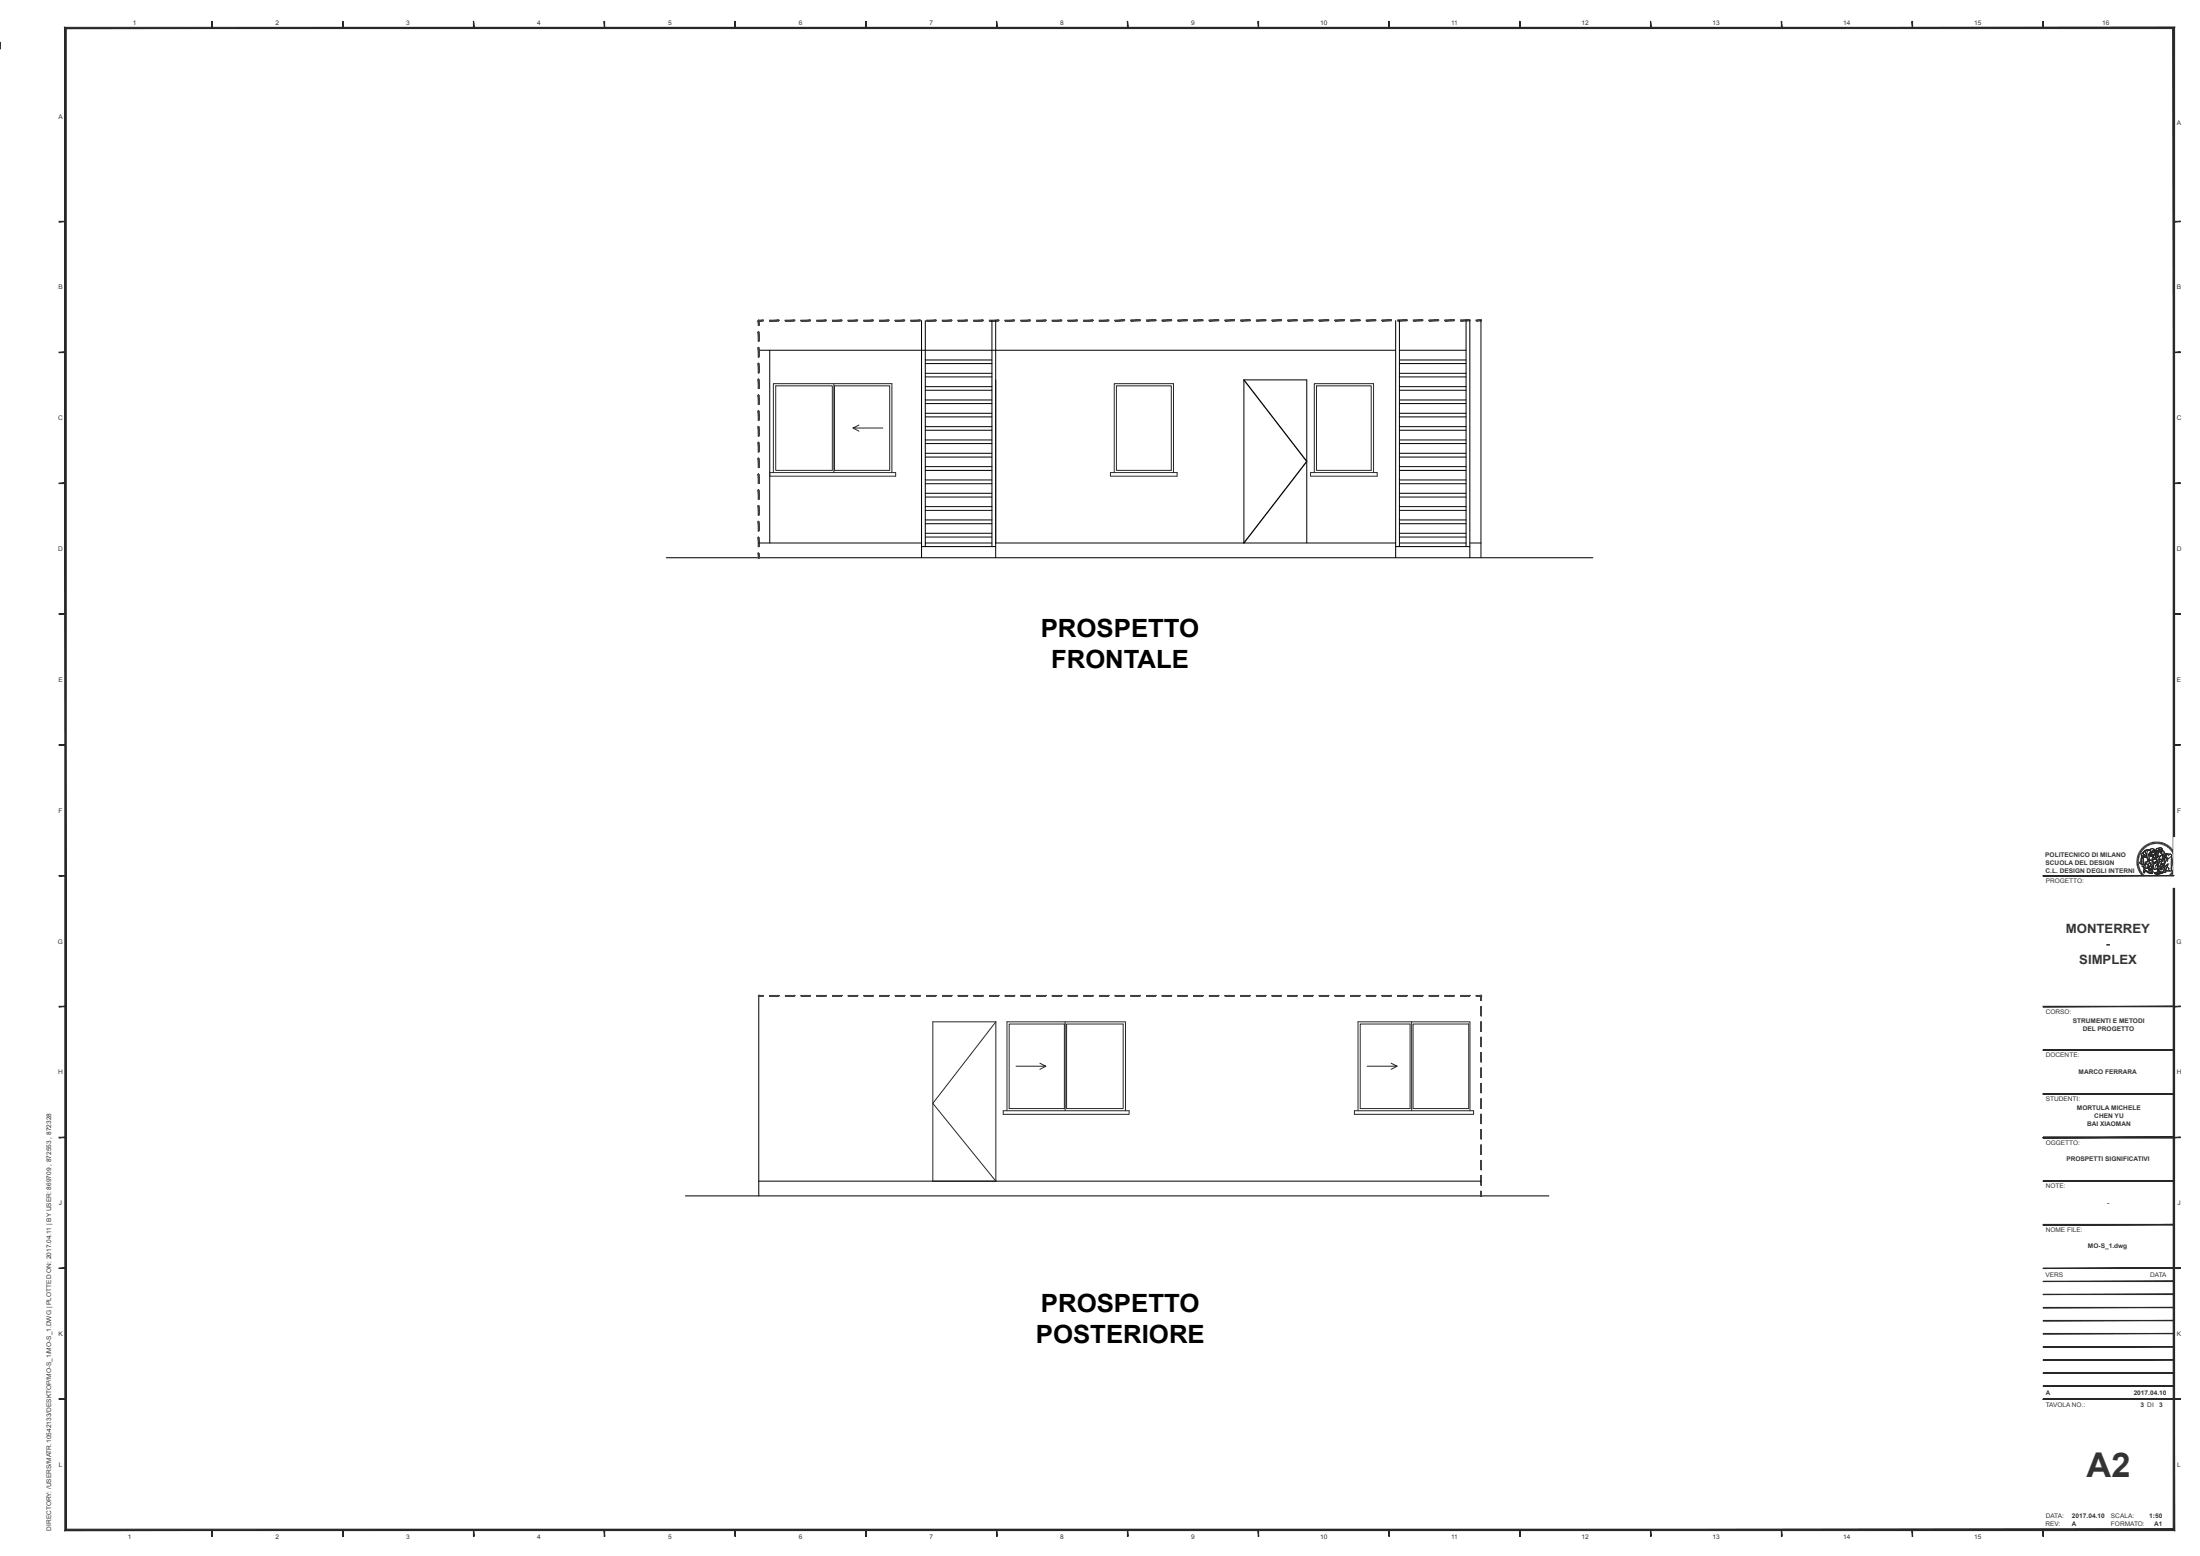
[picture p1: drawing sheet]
<svg xmlns="http://www.w3.org/2000/svg" width="594mm" height="420mm" viewBox="0 0 594 420" stroke-linecap="round" stroke-linejoin="round" font-family="sans-serif">
<g fill="none" stroke="#000" stroke-width=".27">
<path d="M204.8 94.5h172M207.8 94.5v52.1M248.8 86.5v64M249.8 97.2h18M249.8 98.1h18M249.8 86.5v61M267.8 86.5v61M268.8 86.5v64M376.8 86.5v64M377.8 94.5h18M377.8 97.2h18M377.8 98.1h18"/>
<path d="M377.8 86.5v61M395.8 86.5v61M396.9 86.5v64M399.9 86.5v64M249.8 118.8h18M249.8 115.2h18M249.8 111.6h18M249.8 108h18M249.8 104.4h18M249.8 100.8h18M249.8 101.7h18M249.8 105.3h18"/>
<path d="M249.8 108.9h18M249.8 112.5h18M249.8 116.1h18M249.8 119.7h18M377.8 118.8h18M377.8 115.2h18M377.8 111.6h18M377.8 108h18M377.8 104.4h18M377.8 100.8h18M377.8 101.7h18M377.8 105.3h18"/>
<path d="M377.8 108.9h18M377.8 112.5h18M377.8 116.1h18M377.8 119.7h18M249.8 136.7h18M249.8 133.1h18M249.8 129.6h18M249.8 126h18M249.8 122.4h18M249.8 123.4h18M249.8 127h18M249.8 130.6h18"/>
<path d="M249.8 134.2h18M249.8 137.8h18M377.8 136.7h18M377.8 133.1h18M377.8 129.6h18M377.8 126h18M377.8 122.4h18M377.8 123.4h18M377.8 127h18M377.8 130.6h18M377.8 134.2h18M377.8 137.8h18"/>
<path d="M179.9 150.5h250.2M204.8 146.6h44M248.8 147.5h20M249.8 146.6h18M249.8 140.3h18M249.8 141.4h18M249.8 143.9h18M249.8 145h18M268.8 146.6h108M335.9 146.6v-44.1h16.9v44.1M376.8 147.5h20.1M377.8 146.6h18"/>
<path d="M377.8 140.3h18M377.8 141.4h18M377.8 143.9h18M377.8 145h18M396.9 146.6h3M204.9 268.8v54M204.9 318.8h195M185.1 322.8h233.1"/>
</g>
<g fill="#404040" stroke="#404040" stroke-width=".27">
<path d="M399.9 86.4v.2zM399.9 86.4v.2zM399.9 86.5v.1z"/>
<path d="M398.6 86.6l1.3-.1zM398.6 86.6l1.3-.2zM398.6 86.5l1.3-.1zM398.6 86.4h1.3z"/>
<path d="M394.4 86.6l2.5-.1zM394.4 86.6l2.5-.2zM394.4 86.5l2.5-.1zM394.4 86.4h2.5z"/>
<path d="M390.1 86.6l2.6-.1zM390.1 86.6l2.6-.2zM390.1 86.5l2.6-.1zM390.1 86.4h2.6z"/>
<path d="M385.8 86.6l2.6-.1zM385.8 86.6l2.6-.2zM385.8 86.5l2.6-.1zM385.8 86.4h2.6z"/>
<path d="M381.6 86.6l2.6-.1zM381.6 86.6l2.6-.2zM381.6 86.5l2.6-.1zM381.6 86.4h2.6z"/>
<path d="M377.4 86.6l2.5-.1zM377.4 86.6l2.5-.2zM377.4 86.5l2.5-.1zM377.4 86.4h2.5z"/>
<path d="M373.1 86.6l2.6-.1zM373.1 86.6l2.6-.2zM373.1 86.5l2.6-.1zM373.1 86.4h2.6z"/>
<path d="M368.9 86.6l2.6-.1zM368.9 86.6l2.6-.2zM368.9 86.5l2.6-.1zM368.9 86.4h2.6z"/>
<path d="M364.7 86.6l2.5-.1zM364.7 86.6l2.5-.2zM364.7 86.5l2.5-.1zM364.7 86.4h2.5z"/>
<path d="M360.4 86.6l2.6-.1zM360.4 86.6l2.6-.2zM360.4 86.5l2.6-.1zM360.4 86.4h2.6z"/>
<path d="M356.2 86.6l2.6-.1zM356.2 86.6l2.6-.2zM356.2 86.5l2.6-.1zM356.2 86.4h2.6z"/>
<path d="M351.9 86.6l2.6-.1zM351.9 86.6l2.6-.2zM351.9 86.5l2.6-.1zM351.9 86.4h2.6z"/>
<path d="M347.7 86.6l2.5-.1zM347.7 86.6l2.5-.2zM347.7 86.5l2.5-.1zM347.7 86.4h2.5z"/>
<path d="M343.5 86.6l2.5-.1zM343.5 86.6l2.5-.2zM343.5 86.5l2.5-.1zM343.5 86.4h2.5z"/>
<path d="M339.2 86.6l2.6-.1zM339.2 86.6l2.6-.2zM339.2 86.5l2.6-.1zM339.2 86.4h2.6z"/>
<path d="M335 86.6l2.5-.1zM335 86.6l2.5-.2zM335 86.5l2.5-.1zM335 86.4h2.5z"/>
<path d="M330.8 86.6l2.5-.1zM330.8 86.6l2.5-.2zM330.8 86.5l2.5-.1zM330.8 86.4h2.5z"/>
<path d="M326.5 86.6l2.5-.1zM326.5 86.6l2.5-.2zM326.5 86.5l2.5-.1zM326.5 86.4h2.5z"/>
<path d="M322.3 86.6l2.5-.1zM322.3 86.6l2.5-.2zM322.3 86.5l2.5-.1zM322.3 86.4h2.5z"/>
<path d="M318 86.6l2.6-.1zM318 86.6l2.6-.2zM318 86.5l2.6-.1zM318 86.4h2.6z"/>
<path d="M313.8 86.6l2.5-.1zM313.8 86.6l2.5-.2zM313.8 86.5l2.5-.1zM313.8 86.4h2.5z"/>
<path d="M309.6 86.6l2.5-.1zM309.6 86.6l2.5-.2zM309.6 86.5l2.5-.1zM309.6 86.4h2.5z"/>
<path d="M305.3 86.6l2.6-.1zM305.3 86.6l2.6-.2zM305.3 86.5l2.6-.1zM305.3 86.4h2.6z"/>
<path d="M301.1 86.6l2.5-.1zM301.1 86.6l2.5-.2zM301.1 86.5l2.5-.1zM301.1 86.5l2.5-.1z"/>
<path d="M296.8 86.6l2.6-.1zM296.8 86.6l2.6-.1zM296.8 86.5h2.6zM296.8 86.5h2.6z"/>
<path d="M292.6 86.6l2.5-.1zM292.6 86.6l2.5-.1zM292.6 86.5h2.5zM292.6 86.5h2.5z"/>
<path d="M288.4 86.6l2.5-.1zM288.4 86.6l2.5-.1zM288.4 86.5h2.5zM288.4 86.5h2.5z"/>
<path d="M284.1 86.6l2.6-.1zM284.1 86.6l2.6-.1zM284.1 86.5h2.6zM284.1 86.5h2.6z"/>
<path d="M279.9 86.6l2.5-.1zM279.9 86.6l2.5-.1zM279.9 86.5h2.5zM279.9 86.5h2.5z"/>
<path d="M275.7 86.6l2.5-.1zM275.7 86.6l2.5-.1zM275.7 86.5h2.5zM275.7 86.5h2.5z"/>
<path d="M271.4 86.6l2.5-.1zM271.4 86.6l2.5-.1zM271.4 86.5h2.5zM271.4 86.5h2.5z"/>
<path d="M267.1 86.6l2.6-.1zM267.1 86.6l2.6-.1zM267.1 86.5h2.6zM267.1 86.5h2.6z"/>
<path d="M262.9 86.6l2.6-.1zM262.9 86.6l2.6-.1zM262.9 86.5h2.6zM262.9 86.5h2.6z"/>
<path d="M258.7 86.6l2.5-.1zM258.7 86.6l2.5-.1zM258.7 86.5h2.5zM258.7 86.5h2.5z"/>
<path d="M254.4 86.6l2.6-.1zM254.4 86.6l2.6-.1zM254.4 86.5h2.6zM254.4 86.5h2.6z"/>
<path d="M250.2 86.6l2.6-.1zM250.2 86.6l2.6-.1zM250.2 86.5h2.6zM250.2 86.5h2.6z"/>
<path d="M245.9 86.6l2.6-.1zM245.9 86.6l2.6-.1zM245.9 86.5h2.6zM245.9 86.5h2.6z"/>
<path d="M241.7 86.6l2.5-.1zM241.7 86.6l2.5-.1zM241.7 86.5h2.5zM241.7 86.5h2.5z"/>
<path d="M237.5 86.6l2.5-.1zM237.5 86.6l2.5-.1zM237.5 86.5h2.5zM237.5 86.5h2.5z"/>
<path d="M233.2 86.6l2.6-.1zM233.2 86.6l2.6-.1zM233.2 86.5h2.6zM233.2 86.5h2.6z"/>
<path d="M229 86.6l2.5-.1zM229 86.6l2.5-.1zM229 86.5h2.5zM229 86.5h2.5z"/>
<path d="M224.8 86.6l2.5-.1zM224.8 86.6l2.5-.1zM224.8 86.5h2.5zM224.8 86.5h2.5z"/>
<path d="M220.5 86.6l2.6-.1zM220.5 86.6l2.6-.1zM220.5 86.5h2.6zM220.5 86.5h2.6z"/>
<path d="M216.3 86.6l2.5-.1zM216.3 86.6l2.5-.1zM216.3 86.5h2.5zM216.3 86.5h2.5z"/>
<path d="M212 86.6l2.6-.1zM212 86.6l2.6-.1zM212 86.5h2.6zM212 86.5h2.6z"/>
<path d="M207.8 86.6l2.5-.1zM207.8 86.6l2.5-.1zM207.8 86.5h2.5zM207.8 86.5h2.5z"/>
<path d="M204.8 86.6l1.3-.1zM204.8 86.6l1.3-.1zM204.8 86.5h1.3zM204.8 86.5h1.3z"/>
<path d="M204.8 86.5l.1 1.3zM204.7 86.5l.2 1.3zM204.7 86.5l.2 1.3zM204.7 86.5l.1 1.3z"/>
<path d="M204.8 89.5l.1 2.6zM204.7 89.5l.2 2.6zM204.7 89.5l.2 2.6zM204.7 89.5l.1 2.6z"/>
<path d="M204.8 93.8l.1 2.6zM204.7 93.8l.2 2.6zM204.7 93.8l.2 2.6zM204.7 93.8l.1 2.6z"/>
<path d="M204.8 98.1l.1 2.5zM204.7 98.1l.2 2.5zM204.7 98.1l.2 2.5zM204.7 98.1l.1 2.5z"/>
<path d="M204.8 102.3l.1 2.6zM204.7 102.3l.2 2.6zM204.7 102.3l.2 2.6zM204.7 102.3l.1 2.6z"/>
<path d="M204.8 106.6l.1 2.5zM204.7 106.6l.2 2.5zM204.7 106.6l.2 2.5zM204.7 106.6l.1 2.5z"/>
<path d="M204.8 110.9l.1 2.5zM204.7 110.9l.2 2.5zM204.7 110.9l.2 2.5zM204.7 110.9l.1 2.5z"/>
<path d="M204.8 115.1l.1 2.6zM204.7 115.1l.2 2.6zM204.7 115.1l.2 2.6zM204.7 115.1l.1 2.6z"/>
<path d="M204.8 119.4l.1 2.6zM204.7 119.4l.2 2.6zM204.7 119.4l.2 2.6zM204.7 119.4l.1 2.6z"/>
<path d="M204.8 123.7l.1 2.5zM204.7 123.7l.2 2.5zM204.7 123.7l.2 2.5zM204.7 123.7l.1 2.5z"/>
<path d="M204.8 127.9l.1 2.6zM204.7 127.9l.2 2.6zM204.7 127.9l.2 2.6zM204.7 127.9l.1 2.6z"/>
<path d="M204.8 132.2l.1 2.6zM204.7 132.2l.2 2.6zM204.7 132.2l.2 2.6zM204.7 132.2l.1 2.6z"/>
<path d="M204.8 136.5l.1 2.5zM204.7 136.5l.2 2.5zM204.7 136.5l.2 2.5zM204.7 136.5l.1 2.5z"/>
<path d="M204.8 140.7l.1 2.6zM204.7 140.7l.2 2.6zM204.7 140.7l.2 2.6zM204.7 140.7l.1 2.6z"/>
<path d="M204.8 145l.1 2.5zM204.7 145l.2 2.5zM204.7 145l.2 2.5zM204.7 145l.1 2.5z"/>
<path d="M204.8 149.3l.1 1.2zM204.7 149.3l.2 1.2zM204.7 149.3l.2 1.2zM204.7 149.3l.1 1.2z"/>
<path d="M204.7 150.5h.2zM204.7 150.5h.2zM204.7 150.5l.2 .1z"/>
<path d="M399.8 322.8h.1zM399.8 322.8h.1zM399.8 322.8l.1 .1z"/>
<path d="M399.8 321.6l.1 1.2zM399.8 321.6l.1 1.2zM399.8 321.6l.1 1.2zM399.9 321.6v1.2z"/>
<path d="M399.8 317.4l.1 2.5zM399.8 317.4l.1 2.5zM399.8 317.4l.1 2.5zM399.9 317.4v2.5z"/>
<path d="M399.8 313.2l.1 2.5zM399.8 313.2l.1 2.5zM399.8 313.2l.1 2.5zM399.9 313.2v2.5z"/>
<path d="M399.8 309.1l.1 2.5zM399.8 309.1l.1 2.5zM399.8 309.1l.1 2.5zM399.9 309.1v2.5z"/>
<path d="M399.8 304.9l.1 2.5zM399.8 304.9l.1 2.5zM399.8 304.9l.1 2.5zM399.9 304.9v2.5z"/>
<path d="M399.8 300.8l.1 2.5zM399.8 300.8l.1 2.5zM399.8 300.8l.1 2.5zM399.9 300.8v2.5z"/>
<path d="M399.8 296.6l.1 2.5zM399.8 296.6l.1 2.5zM399.8 296.6l.1 2.5zM399.9 296.6v2.5z"/>
<path d="M399.8 292.4l.1 2.5zM399.8 292.4l.1 2.5zM399.8 292.4l.1 2.5zM399.9 292.4v2.5z"/>
<path d="M399.8 288.3l.1 2.5zM399.8 288.3l.1 2.5zM399.8 288.3l.1 2.5zM399.9 288.3v2.5z"/>
<path d="M399.8 284.2l.1 2.4zM399.8 284.2l.1 2.4zM399.8 284.2l.1 2.4zM399.9 284.2v2.4z"/>
<path d="M399.8 280l.1 2.5zM399.8 280l.1 2.5zM399.8 280l.1 2.5zM399.9 280v2.5z"/>
<path d="M399.8 275.9l.1 2.5zM399.8 275.9l.1 2.5zM399.8 275.9l.1 2.5zM399.9 275.9v2.5z"/>
<path d="M399.8 271.7l.1 2.5zM399.8 271.7l.1 2.5zM399.8 271.7l.1 2.5zM399.9 271.7v2.5z"/>
<path d="M399.8 268.8l.1 1.2zM399.8 268.8l.1 1.2zM399.8 268.8l.1 1.2zM399.9 268.8v1.2z"/>
<path d="M399.8 268.8h.1zM399.8 268.7l.1 .1zM399.8 268.7l.1 .1z"/>
<path d="M399.9 268.7v.2zM399.9 268.7v.2zM399.9 268.7v.2z"/>
<path d="M398.6 268.9l1.3-.1zM398.6 268.9l1.3-.2zM398.6 268.8l1.3-.1zM398.6 268.7h1.3z"/>
<path d="M394.4 268.9l2.5-.1zM394.4 268.9l2.5-.2zM394.4 268.8l2.5-.1zM394.4 268.7h2.5z"/>
<path d="M390.1 268.9l2.6-.1zM390.1 268.9l2.6-.2zM390.1 268.8l2.6-.1zM390.1 268.7h2.6z"/>
<path d="M385.9 268.9l2.5-.1zM385.9 268.9l2.5-.2zM385.9 268.8l2.5-.1zM385.9 268.7h2.5z"/>
<path d="M381.6 268.9l2.6-.1zM381.6 268.9l2.6-.2zM381.6 268.8l2.6-.1zM381.6 268.7h2.6z"/>
<path d="M377.4 268.9l2.5-.1zM377.4 268.9l2.5-.2zM377.4 268.8l2.5-.1zM377.4 268.7h2.5z"/>
<path d="M373.1 268.9l2.6-.1zM373.1 268.9l2.6-.2zM373.1 268.8l2.6-.1zM373.1 268.7h2.6z"/>
<path d="M368.9 268.9l2.6-.1zM368.9 268.9l2.6-.2zM368.9 268.8l2.6-.1zM368.9 268.7h2.6z"/>
<path d="M364.7 268.9l2.5-.1zM364.7 268.9l2.5-.2zM364.7 268.8l2.5-.1zM364.7 268.7h2.5z"/>
<path d="M360.4 268.9l2.6-.1zM360.4 268.9l2.6-.2zM360.4 268.8l2.6-.1zM360.4 268.7h2.6z"/>
<path d="M356.2 268.9l2.6-.1zM356.2 268.9l2.6-.2zM356.2 268.8l2.6-.1zM356.2 268.7h2.6z"/>
<path d="M352 268.9l2.5-.1zM352 268.9l2.5-.2zM352 268.8l2.5-.1zM352 268.7h2.5z"/>
<path d="M347.7 268.9l2.5-.1zM347.7 268.9l2.5-.2zM347.7 268.8l2.5-.1zM347.7 268.7h2.5z"/>
<path d="M343.5 268.9l2.5-.1zM343.5 268.9l2.5-.2zM343.5 268.8l2.5-.1zM343.5 268.7h2.5z"/>
<path d="M339.2 268.9l2.6-.1zM339.2 268.9l2.6-.2zM339.2 268.8l2.6-.1zM339.2 268.7h2.6z"/>
<path d="M335 268.9l2.5-.1zM335 268.9l2.5-.2zM335 268.8l2.5-.1zM335 268.7h2.5z"/>
<path d="M330.8 268.9l2.5-.1zM330.8 268.9l2.5-.2zM330.8 268.8l2.5-.1zM330.8 268.7h2.5z"/>
<path d="M326.5 268.9l2.6-.1zM326.5 268.9l2.6-.2zM326.5 268.8l2.6-.1zM326.5 268.7h2.6z"/>
<path d="M322.3 268.9l2.5-.1zM322.3 268.9l2.5-.2zM322.3 268.8l2.5-.1zM322.3 268.7h2.5z"/>
<path d="M318 268.9l2.6-.1zM318 268.9l2.6-.2zM318 268.8l2.6-.1zM318 268.7h2.6z"/>
<path d="M313.8 268.9l2.5-.1zM313.8 268.9l2.5-.2zM313.8 268.8l2.5-.1zM313.8 268.7h2.5z"/>
<path d="M309.6 268.9l2.5-.1zM309.6 268.9l2.5-.2zM309.6 268.8l2.5-.1zM309.6 268.7h2.5z"/>
<path d="M305.3 268.9l2.6-.1zM305.3 268.9l2.6-.2zM305.3 268.8l2.6-.1zM305.3 268.7h2.6z"/>
<path d="M301.1 268.9l2.5-.1zM301.1 268.9l2.5-.2zM301.1 268.8l2.5-.1zM301.1 268.7h2.5z"/>
<path d="M296.9 268.9l2.5-.1zM296.9 268.9l2.5-.2zM296.9 268.8l2.5-.1zM296.9 268.7h2.5z"/>
<path d="M292.6 268.9l2.6-.1zM292.6 268.9l2.6-.2zM292.6 268.8l2.6-.1zM292.6 268.7h2.6z"/>
<path d="M288.4 268.9l2.5-.1zM288.4 268.9l2.5-.2zM288.4 268.8l2.5-.1zM288.4 268.7h2.5z"/>
<path d="M284.1 268.9l2.6-.1zM284.1 268.9l2.6-.2zM284.1 268.8l2.6-.1zM284.1 268.7h2.6z"/>
<path d="M279.9 268.9l2.5-.1zM279.9 268.9l2.5-.2zM279.9 268.8l2.5-.1zM279.9 268.7h2.5z"/>
<path d="M275.7 268.9l2.5-.1zM275.7 268.9l2.5-.2zM275.7 268.8l2.5-.1zM275.7 268.7h2.5z"/>
<path d="M271.4 268.9l2.6-.1zM271.4 268.9l2.6-.2zM271.4 268.8l2.6-.1zM271.4 268.7h2.6z"/>
<path d="M267.2 268.9l2.5-.1zM267.2 268.9l2.5-.2zM267.2 268.8l2.5-.1zM267.2 268.7h2.5z"/>
<path d="M263 268.9l2.5-.1zM263 268.9l2.5-.2zM263 268.8l2.5-.1zM263 268.7h2.5z"/>
<path d="M258.7 268.9l2.6-.1zM258.7 268.9l2.6-.2zM258.7 268.8l2.6-.1zM258.7 268.7h2.6z"/>
<path d="M254.5 268.9l2.5-.1zM254.5 268.9l2.5-.2zM254.5 268.8l2.5-.1zM254.5 268.7h2.5z"/>
<path d="M250.2 268.9l2.6-.1zM250.2 268.9l2.6-.2zM250.2 268.8l2.6-.1zM250.2 268.7h2.6z"/>
<path d="M246 268.9l2.5-.1zM246 268.9l2.5-.2zM246 268.8l2.5-.1zM246 268.7h2.5z"/>
<path d="M241.7 268.9l2.6-.1zM241.7 268.9l2.6-.2zM241.7 268.8l2.6-.1zM241.7 268.7h2.6z"/>
<path d="M237.5 268.9l2.6-.1zM237.5 268.9l2.6-.2zM237.5 268.8l2.6-.1zM237.5 268.7h2.6z"/>
<path d="M233.3 268.9l2.5-.1zM233.3 268.9l2.5-.2zM233.3 268.8l2.5-.1zM233.3 268.7h2.5z"/>
<path d="M229 268.9l2.6-.1zM229 268.9l2.6-.2zM229 268.8l2.6-.1zM229 268.7h2.6z"/>
<path d="M224.8 268.9l2.6-.1zM224.8 268.9l2.6-.2zM224.8 268.8l2.6-.1zM224.8 268.7h2.6z"/>
<path d="M220.5 268.9l2.6-.1zM220.5 268.9l2.6-.2zM220.5 268.8l2.6-.1zM220.5 268.7h2.6z"/>
<path d="M216.3 268.9l2.5-.1zM216.3 268.9l2.5-.2zM216.3 268.8l2.5-.1zM216.3 268.7h2.5z"/>
<path d="M212.1 268.9l2.5-.1zM212.1 268.9l2.5-.2zM212.1 268.8l2.5-.1zM212.1 268.7h2.5z"/>
<path d="M207.8 268.9l2.6-.1zM207.8 268.9l2.6-.2zM207.8 268.8l2.6-.1zM207.8 268.7h2.6z"/>
<path d="M204.9 268.9l1.2-.1zM204.9 268.9l1.2-.2zM204.9 268.8l1.2-.1zM204.9 268.7h1.2z"/>
<path d="M204.9 268.7v.2zM204.9 268.7v.2z"/>
</g>
<g fill="none" stroke="#404040" stroke-width=".27">
<path d="M204.7 86.5h.2v1.3h-.2zM204.7 89.5h.2v2.6h-.2zM204.7 93.8h.2v2.6h-.2zM204.7 98.1h.2v2.5h-.2zM204.8 86.5h1.3v.1h-1.3zM204.8 86.5h-.1M207.8 86.5h2.5v.1h-2.5zM212 86.5h2.6v.1h-2.6zM216.3 86.5h2.5v.1h-2.5zM220.5 86.5h2.6v.1h-2.6zM224.8 86.5h2.5v.1h-2.5zM229 86.5h2.5v.1h-2.5z"/>
<path d="M233.2 86.5h2.6v.1h-2.6zM237.5 86.5h2.5v.1h-2.5zM241.7 86.5h2.5v.1h-2.5zM245.9 86.5h2.6v.1h-2.6zM250.2 86.5h2.6v.1h-2.6zM254.4 86.5h2.6v.1h-2.6zM258.7 86.5h2.5v.1h-2.5zM262.9 86.5h2.6v.1h-2.6zM267.1 86.5h2.6v.1h-2.6zM271.4 86.5h2.5v.1h-2.5zM275.7 86.5h2.5v.1h-2.5zM279.9 86.5h2.5v.1h-2.5z"/>
<path d="M284.1 86.5h2.6v.1h-2.6zM288.4 86.5h2.5v.1h-2.5zM292.6 86.5h2.5v.1h-2.5zM296.8 86.5h2.6v.1h-2.6zM301.1 86.5l2.5-.1v.2h-2.5zM305.3 86.4h2.6v.2h-2.6zM309.6 86.4h2.5v.2h-2.5zM313.8 86.4h2.5v.2h-2.5zM318 86.4h2.6v.2h-2.6zM322.3 86.4h2.5v.2h-2.5zM326.5 86.4h2.5v.2h-2.5zM330.8 86.4h2.5v.2h-2.5z"/>
<path d="M335 86.4h2.5v.2h-2.5zM339.2 86.4h2.6v.2h-2.6zM343.5 86.4h2.5v.2h-2.5zM347.7 86.4h2.5v.2h-2.5zM351.9 86.4h2.6v.2h-2.6zM356.2 86.4h2.6v.2h-2.6zM360.4 86.4h2.6v.2h-2.6zM364.7 86.4h2.5v.2h-2.5zM368.9 86.4h2.6v.2h-2.6zM373.1 86.4h2.6v.2h-2.6zM377.4 86.4h2.5v.2h-2.5zM381.6 86.4h2.6v.2h-2.6z"/>
<path d="M385.8 86.4h2.6v.2h-2.6zM390.1 86.4h2.6v.2h-2.6zM394.4 86.4h2.5v.2h-2.5zM398.6 86.4h1.3v.2h-1.3zM399.9 86.4v.2M204.7 102.3h.2v2.6h-.2zM204.7 106.6h.2v2.5h-.2zM204.7 110.9h.2v2.5h-.2zM204.7 115.1h.2v2.6h-.2zM204.7 119.4h.2v2.6h-.2zM204.7 123.7h.2v2.5h-.2zM204.7 127.9h.2v2.6h-.2z"/>
<path d="M204.7 132.2h.2v2.6h-.2zM204.7 136.5h.2v2.5h-.2zM204.7 140.7h.2v2.6h-.2zM204.7 145h.2v2.5h-.2zM204.7 149.3h.2v1.2h-.2zM204.7 150.5h.2M204.9 268.7h1.2v.2h-1.2zM204.9 268.7v.2M207.8 268.7h2.6v.2h-2.6zM212.1 268.7h2.5v.2h-2.5zM216.3 268.7h2.5v.2h-2.5zM220.5 268.7h2.6v.2h-2.6z"/>
<path d="M224.8 268.7h2.6v.2h-2.6zM229 268.7h2.6v.2h-2.6zM233.3 268.7h2.5v.2h-2.5zM237.5 268.7h2.6v.2h-2.6zM241.7 268.7h2.6v.2h-2.6zM246 268.7h2.5v.2h-2.5zM250.2 268.7h2.6v.2h-2.6zM254.5 268.7h2.5v.2h-2.5zM258.7 268.7h2.6v.2h-2.6zM263 268.7h2.5v.2h-2.5zM267.2 268.7h2.5v.2h-2.5zM271.4 268.7h2.6v.2h-2.6z"/>
<path d="M275.7 268.7h2.5v.2h-2.5zM279.9 268.7h2.5v.2h-2.5zM284.1 268.7h2.6v.2h-2.6zM288.4 268.7h2.5v.2h-2.5zM292.6 268.7h2.6v.2h-2.6zM296.9 268.7h2.5v.2h-2.5zM301.1 268.7h2.5v.2h-2.5zM305.3 268.7h2.6v.2h-2.6zM309.6 268.7h2.5v.2h-2.5zM313.8 268.7h2.5v.2h-2.5zM318 268.7h2.6v.2h-2.6zM322.3 268.7h2.5v.2h-2.5z"/>
<path d="M326.5 268.7h2.6v.2h-2.6zM330.8 268.7h2.5v.2h-2.5zM335 268.7h2.5v.2h-2.5zM339.2 268.7h2.6v.2h-2.6zM343.5 268.7h2.5v.2h-2.5zM347.7 268.7h2.5v.2h-2.5zM352 268.7h2.5v.2h-2.5zM356.2 268.7h2.6v.2h-2.6zM360.4 268.7h2.6v.2h-2.6zM364.7 268.7h2.5v.2h-2.5zM368.9 268.7h2.6v.2h-2.6zM373.1 268.7h2.6v.2h-2.6z"/>
<path d="M377.4 268.7h2.5v.2h-2.5zM381.6 268.7h2.6v.2h-2.6zM385.9 268.7h2.5v.2h-2.5zM390.1 268.7h2.6v.2h-2.6zM394.4 268.7h2.5v.2h-2.5zM398.6 268.7h1.3v.2h-1.3zM399.8 275.9h.1v2.5h-.1zM399.8 271.7h.1v2.5h-.1zM399.8 268.8h.1v1.2h-.1zM399.8 268.8h.1M399.9 268.7v.2M399.8 296.6h.1v2.5h-.1z"/>
<path d="M399.8 292.4h.1v2.5h-.1zM399.8 288.3h.1v2.5h-.1zM399.8 284.2h.1v2.4h-.1zM399.8 280h.1v2.5h-.1zM399.8 317.4h.1v2.5h-.1zM399.8 313.2h.1v2.5h-.1zM399.8 309.1h.1v2.5h-.1zM399.8 304.9h.1v2.5h-.1zM399.8 300.8h.1v2.5h-.1zM399.8 322.8h.1M399.8 321.6h.1v1.2h-.1z"/>
</g>
<g fill="none" stroke="#272727" stroke-width=".27">
<path d="M209.4 104.2h15.3v22.8h-15.3zM225.1 103.6v24M225.3 104.2h14.9v22.8h-14.9zM230.3 115.5l1.6 .9M231.9 114.7l-1.6 .8h8.1M301.4 104.2h14.9v22.8h-14.9zM355.5 104.2h14.7v22.8h-14.7zM207.8 127.6h34v.9h-34zM208.8 127.6v-24h32v24M299.8 127.6h18v.9h-18zM300.8 127.6v-24h16v24M353.8 127.6h18v.9h-18z"/>
<path d="M354.9 127.6v-24h16v24M576.9 232.4h.5M576.9 232.6h.5M576.9 232.1l.5 .1M577 231.6l.5 .1M577 231.9l.4 .1M577.1 231.4l.4 .1M577.1 231.2l.5 .1M577.2 230.9l.5 .2M577.3 230.6l.4 .2M577.4 230.4l.4 .2M577.4 232.8l-.5 .1"/>
<path d="M577.4 233.1h-.5M577.4 233.3l-.5 .1M577.4 233.5l-.4 .1M577.5 230.2l.4 .2M577.5 233.8l-.4 .1M577.6 234l-.5 .1M577.6 230l.4 .2M577.7 234.2l-.5 .2M577.7 234.4l-.4 .2M577.7 229.8l.4 .2M577.8 234.6l-.4 .2M577.9 229.5l.4 .3"/>
<path d="M577.9 234.8l-.4 .2M578 235l-.4 .3M578 229.3l.4 .3M578.1 235.3l-.4 .2M578.2 229.2l.3 .3M578.3 235.4l-.4 .3M578.3 228.9l.4 .4M578.4 235.6l-.4 .3M578.5 228.8l.4 .3M578.5 235.8l-.3 .3M578.7 236l-.4 .3M578.7 228.6l.3 .3"/>
<path d="M578.8 236.1l-.3 .4M578.9 228.4l.3 .4M579 236.3l-.3 .4M579.1 228.3l.3 .4M579.2 236.4l-.3 .4M579.3 228.1l.3 .4M579.4 236.6l-.3 .4M579.5 228l.3 .4M579.6 236.7l-.3 .4M579.7 227.9l.3 .4M579.7 236.9l-.2 .3M579.9 237l-.2 .4"/>
<path d="M580 227.8l.2 .4M580.2 237.1l-.3 .4M580.2 227.7l.2 .4M580.4 237.2l-.2 .4M580.5 227.6l.1 .4M580.6 237.2l-.2 .5M580.7 227.5l.1 .4M580.8 237.3l-.2 .5M580.9 227.4l.1 .5M581 237.4l-.1 .4M581.2 232.2a.77 .77 0 0 1 .7-.3 .77 .77 0 0 1 .6 .6l-1.1 .4zM581.2 227.3l.1 .5"/>
<path d="M581.2 237.5l-.1 .4M581.4 227.3l.1 .5M581.5 232.8l.4 .3 .2-.1a.54 .54 0 0 0 .1-1l-.6-.1-.6 .4 .4-.9 1 .1 .3-.3v-.2l.4 .2v1.4l-.7 .9h-.2l.4 .1-.1 .3 .2-.1-.1 .3a.68 .68 0 0 1-.9 .6l-.6-.5 .4-1.1M581.5 237.5l-.1 .5M581.6 227.3l.1 .5M581.7 237.5l-.1 .5M581.7 235.6l1.4-.3 .9 .1-1.5 .4zM581.9 227.3v.4M581.9 237.5v.6M582.1 227.3l.1 .4M582.1 237.6v.5M582.4 237.6v.5"/>
<path d="M582.4 227.3v.4M582.5 235.8l1.5-.4v.2l-1.5 .5zM582.6 233.1h.1M582.6 237.6v.5M582.7 227.3l-.1 .4M582.7 234.6l.2-.1 .1 .8-.2-.4-.2 .5zM582.8 237.5l.1 .5M582.9 229a.57 .57 0 0 1 .8 0 .57 .57 0 0 1 0 .8l-.2 .5 .2-.8-.2-.3-.4 .1-.3 .8zM582.9 227.3v.5M583 237.5l.1 .5M583.1 231.2l.7-.3 .2 .1a.46 .46 0 0 1 .6 .3 .46 .46 0 0 1-.4 .6l-.2 .3h-.5l-.4-.4zM583.1 229.3l.4-.1 .1 .2-.1 .4-.2 .1a.32 .32 0 0 1-.3-.2 .32 .32 0 0 1 .1-.4z"/>
<path d="M583.1 232.5h.6l-1.1 2.5-.2-.6zM583.2 227.3l-.1 .5M583.3 237.5l.1 .5M583.4 227.3l-.1 .5M583.5 233.3l.5-.1-.4 1 .2 .4-.1 .1h-.5zM583.5 237.4l.1 .5M583.7 227.4l-.2 .4M583.7 230.8l1.3-.4-.5 .8zM583.7 237.4l.2 .4M583.8 229.5l.8 .9-.6 .2a.8 .8 0 0 1-.2-1.1zM583.9 227.5l-.1 .4M584 237.3l.1 .5"/>
<path d="M584.1 227.6l-.1 .4M584.2 231.8l.2 .1-.1 1.3-.8 .1 .2-.8zM584.2 237.2l.1 .5M584.4 227.6l-.2 .5M584.4 237.1l.2 .4M584.5 233.9l.8-.6-.6 1.7a.25 .25 0 0 1-.1 .5 .25 .25 0 0 1-.3-.4zM584.6 237l.2 .5M584.6 227.7l-.2 .5M584.8 236.9l.2 .4M584.8 227.8l-.2 .5M585 236.8l.2 .4M585.1 228l-.3 .4"/>
<path d="M585.2 230.6h.6a.37 .37 0 0 1 .4 .1 .37 .37 0 0 1 0 .5l.3 2a1.81 1.81 0 0 0-.1 1.8h-1.7l.6-1.7-1.1 .9a3.8 3.8 0 0 1 1.2-2.4l.1-.1-.6-.5zM585.2 236.7l.2 .4M585.3 228.1l-.3 .4M585.4 236.5l.3 .4M585.5 228.3l-.3 .4M585.5 236.4l.3 .3M585.7 228.4l-.3 .4M585.7 236.2l.3 .4M585.9 228.6l-.3 .3M585.9 236.1l.3 .3M586 235.9l.4 .3M586 228.7l-.3 .4"/>
<path d="M586.2 235.7l.3 .3M586.3 228.9l-.4 .3M586.3 235.6l.4 .2M586.4 229.1l-.4 .3M586.4 235.3l.4 .3M586.5 229.3l-.3 .3M586.5 235.2l.5 .2M586.7 235l.4 .2M586.7 229.5l-.4 .3M586.8 234.7l.4 .3M586.8 229.7l-.3 .3M586.9 234.5l.4 .2"/>
<path d="M586.9 234.3l.5 .2M587 229.9l-.4 .3M587 234.1l.5 .1M587.1 230.1l-.4 .2M587.1 233.9l.5 .1M587.1 233.6l.5 .2M587.2 233.4l.5 .1M587.2 232.8h.5M587.2 230.3l-.4 .3M587.2 233.2l.5 .1M587.2 233h.5M587.3 230.6l-.4 .2"/>
<path d="M587.4 230.9l-.4 .1M587.5 231.1l-.5 .1M587.6 231.3l-.5 .1M587.6 231.6l-.5 .1M587.7 231.8l-.5 .1M587.7 232l-.5 .1M587.7 232.5l-.5 .1M587.7 232.3h-.5M268.9 275.8l-17 22 17 21M268.9 275.8v43M268.9 275.8h-17v43h17M272.5 276.4h14.9v22.8h-14.9z"/>
<path d="M287.6 275.8v24M288 276.4h15.3v22.8h-15.3zM367.3 276.4h13.4v22.8h-13.4zM381.1 275.8v24M381.5 276.4h15.1v22.8h-15.1zM270.9 299.8h34v1h-34zM271.9 299.8v-24h32v24M280.8 287l1.6 .8h-8.1M282.4 287.8l-1.6 .8M365.7 299.8h32.2v1h-32.2zM366.7 299.8v-24h30.2v24M375.6 287l1.6 .8h-8.1"/>
<path d="M377.2 287.8l-1.6 .8"/>
</g>
<path d="M335.9 102.5l16.9 22.1-16.9 22" fill="none" stroke="#000" stroke-width=".34"/>
<g fill="#272727" stroke="#272727" stroke-width=".27">
<path d="M587 342.4l1.7-.1zM587 342.3h1.7z"/>
<path d="M587 377.7l1.7-.1zM587 377.6h1.7z"/>
<path d="M304.4 5.8l.1 1.7zM304.4 5.8l.1 1.7z"/>
<path d="M17.5 413.1l569.3-.3h-568.9zM17.5 413.1l569.3-.3 .3 .3z"/>
<path d="M586.8 7.7v405.1l.3 .3zM586.8 7.7l.3-.3v405.7z"/>
<path d="M17.9 7.7h568.9l.3-.3zM17.5 7.4h569.6l-569.2 .3z"/>
<path d="M17.5 7.4l.4 405.4v-405.1zM17.5 7.4l.4 405.4-.4 .3z"/>
<path d="M269 5.8l.2 1.7zM269 5.8l.2 1.7z"/>
<path d="M339.7 5.8l.1 1.7zM339.7 5.8l.1 1.7z"/>
<path d="M375 5.8l.1 1.7zM375 5.8l.1 1.7z"/>
<path d="M410.3 5.8l.1 1.7zM410.3 5.8l.1 1.7z"/>
<path d="M445.6 5.8l.1 1.7zM445.6 5.8l.1 1.7z"/>
<path d="M481 5.8l.1 1.7zM481 5.8l.1 1.7z"/>
<path d="M516.3 5.8l.1 1.7zM516.3 5.8l.1 1.7z"/>
<path d="M551.6 5.8l.1 1.7zM551.6 5.8l.1 1.7z"/>
<path d="M15.9 201.1l1.8-.1zM15.9 201h1.8z"/>
<path d="M15.9 165.8l1.8-.1zM15.9 165.7h1.8z"/>
<path d="M15.9 130.5l1.8-.1zM15.9 130.4h1.8z"/>
<path d="M15.9 95.2l1.8-.2zM15.9 95h1.8z"/>
<path d="M15.9 59.9l1.8-.2zM15.9 59.7h1.8z"/>
<path d="M15.9 271.7l1.8-.1zM15.9 271.6h1.8z"/>
<path d="M15.9 307.1l1.8-.1zM15.9 307h1.8z"/>
<path d="M15.9 342.4l1.8-.1zM15.9 342.3h1.8z"/>
<path d="M15.9 377.7l1.8-.1zM15.9 377.6h1.8z"/>
<path d="M15.9 236.4l1.8-.1zM15.9 236.3h1.8z"/>
<path d="M233.7 5.8l.2 1.7zM233.7 5.8l.2 1.7z"/>
<path d="M198.4 5.8l.2 1.7zM198.4 5.8l.2 1.7z"/>
<path d="M163.1 5.8l.2 1.7zM163.1 5.8l.2 1.7z"/>
<path d="M127.8 5.8l.2 1.7zM127.8 5.8l.2 1.7z"/>
<path d="M92.5 5.8l.1 1.7zM92.5 5.8l.1 1.7z"/>
<path d="M57.2 5.8l.1 1.7zM57.2 5.8l.1 1.7z"/>
<path d="M.1 11.4v1.8zM.1 11.4v1.8z"/>
<path d="M506.1 412.9h42.3zM506.1 413l42.3-.1z"/>
<path d="M587 201.1l1.7-.1zM587 201h1.7z"/>
<path d="M587 165.8l1.7-.1zM587 165.7h1.7z"/>
<path d="M587 130.5l1.7-.1zM587 130.4h1.7z"/>
<path d="M587 95.2l1.7-.2zM587 95h1.7z"/>
<path d="M587 59.9l1.7-.2zM587 59.7h1.7z"/>
<path d="M587 271.7l1.7-.1zM587 271.6h1.7z"/>
<path d="M587 307.1l1.7-.1zM587 307h1.7z"/>
<path d="M587 342.4l1.7-.1zM587 342.3h1.7z"/>
<path d="M587 377.7l1.7-.1zM587 377.6h1.7z"/>
<path d="M587 236.4l1.7-.1zM587 236.3h1.7z"/>
<path d="M304.4 413l.1 1.7zM304.4 413l.1 1.7z"/>
<path d="M269 413l.2 1.7zM269 413l.2 1.7z"/>
<path d="M339.7 413l.1 1.7zM339.7 413l.1 1.7z"/>
<path d="M375 413l.1 1.7zM375 413l.1 1.7z"/>
<path d="M410.3 413l.1 1.7zM410.3 413l.1 1.7z"/>
<path d="M445.6 413l.1 1.7zM445.6 413l.1 1.7z"/>
<path d="M481 413l.1 1.7zM481 413l.1 1.7z"/>
<path d="M516.3 413l.1 1.7zM516.3 413l.1 1.7z"/>
<path d="M233.7 413l.2 1.7zM233.7 413l.2 1.7z"/>
<path d="M198.4 413l.2 1.7zM198.4 413l.2 1.7z"/>
<path d="M163.1 413l.2 1.7zM163.1 413l.2 1.7z"/>
<path d="M127.8 413l.2 1.7zM127.8 413l.2 1.7z"/>
<path d="M92.5 413l.1 1.7zM92.5 413l.1 1.7z"/>
<path d="M57.2 413l.1 1.7zM57.2 413l.1 1.7z"/>
<path d="M551.6 413l.1 1.7zM551.6 413l.1 1.7z"/>
</g>
<path d="M582.2 233.5h.2l.2-.4 .3-.1-.2 .9h-.2l.1-.3zM582.6 233.1h.1" fill="none" stroke="#272727" stroke-width=".27"/>
<g fill="none" stroke="#272727" stroke-width=".27">
<path d="M578.3 230.9l.9 .3 .4-.3v.5a1.14 1.14 0 0 1-1.4-.4zM578.3 230.9v.4M578.4 231.3l-.5 1.8 .2 .1M578.4 230.3l.3-.2 .1 .5 .8 .3-.4 .3-.9-.2-.2-.4zM578.5 231.3l.3 .1-.1 2-.6-.2zM578.5 231.4l-.2 .3-.2 1.5 .5 .2M578.7 230.1l-.6 .5 .2 .4 .9 .2 .4-.3M578.7 233.9l.3 .3h1M578.8 229.9l.3-.4 1-.1a.55 .55 0 0 0-.8 .2 .55 .55 0 0 0 .3 .8v.5a.67 .67 0 0 1-.8-.2 .67 .67 0 0 1 0-.8zM578.8 234.1l.9 .3 .3-.2 .2 .8 .2-.2 .2 .2-.1-.3 .2 .3-.1-.4 .3 .1-.6-.5a.31 .31 0 0 1 .1-.3 .31 .31 0 0 1 .4 0l.2 .4a.67 .67 0 0 1 0 1 .67 .67 0 0 1-1 0l-.8-.4zM578.8 234.1a2.54 2.54 0 0 0 1.9 1.5M578.8 231.4l.8-.1 .2 .3a.63 .63 0 0 1 .2 .7 .63 .63 0 0 1-.7 .4l-.2 .8a.68 .68 0 0 1-.3-1.1z"/>
<path d="M578.8 231.4v2M578.9 234.6a1.97 1.97 0 0 0 2.1 .7l.2-.3a.42 .42 0 0 1 .1 .6 .42 .42 0 0 1-.6 .2l-.9-.4a.41 .41 0 0 0-.4-.3 .41 .41 0 0 0-.4 .3l-.1 .2a.54 .54 0 0 1 0-.9zM578.9 234.6v.1a.54 .54 0 0 0 0 .9l.1-.3a.56 .56 0 0 1 .9 .2l.8 .3a.42 .42 0 0 0 .6-.2 .42 .42 0 0 0-.1-.6M579.1 233.5l-.6-.1-.2 .4 .2 .2a.52 .52 0 0 1 .6-.3 .52 .52 0 0 1 .4 .4M579.2 232.8l.8-.3 .2 .1 .3-.3h.1a.75 .75 0 0 1 .9 .8 .75 .75 0 0 1-1 .6l.2-.2a.31 .31 0 0 0 0-.4 .31 .31 0 0 0-.4 0l-.3 .4-.5-.4-.2 .1zM579.3 229.8a.66 .66 0 0 1 .8-.4 .66 .66 0 0 1 .4 .8l-.1 .1a.68 .68 0 0 0-.2 1l.2 .7 .3 .2-.2 .1-.3 .3-.1-.5a1.92 1.92 0 0 1-.5-1.7l-.4-.3zM579.3 233.2l.2-.1a.71 .71 0 0 1 .6 .6 .71 .71 0 0 1-.4 .7l-.7-.2-.3-.3 .5-.2-.1-.2zM579.4 233l.6 .5M579.5 233.1l-.4 .4 .1 .2M579.6 230.9a.69 .69 0 0 1-.8-.2 .69 .69 0 0 1-.1-.7 1.02 1.02 0 0 1 1-.7 1.02 1.02 0 0 1 .9 .7l-.2 .3a.68 .68 0 0 0-.2 1l.2 .7 .3 .2-.3 .1M579.6 231.3h-1.2a.87 .87 0 0 0-.4 1.1l-.4 .5 .2 .2M579.8 231.6l.1 .9"/>
<path d="M579.9 229.7a1.98 1.98 0 0 0 .1 2.3v.5l.3 .1 .1-.3M580 232.5l-.2 .1a.39 .39 0 0 0-.5 .1 .39 .39 0 0 0 0 .4v.1M580.1 233.2l.2-.1a.31 .31 0 0 1 .4 0 .31 .31 0 0 1 0 .4l-.4 .7 .6 .5-.3-.1 .1 .4-.2-.3 .1 .3-.3-.2a1.32 1.32 0 0 1-.2-1.6zM580.1 229.4a.55 .55 0 0 0-.8 .2 .55 .55 0 0 0 .3 .8M580.2 230.4l.8-.3-.1 .4-.8 .4zM580.3 230.7l.5-.2 .2 .2-.2 .1 .1 .4-.5-.2zM580.3 230.7l.1 .3 .5 .2M580.4 229.5l.7-.4 .5 .1 .2 .5a.44 .44 0 0 0-.8 .1l-.4-.1M580.4 229.4a1.03 1.03 0 0 1 1.5 .1l-.1 .2-.4-.2-.6 .3zM580.6 229.7l.2 .1 .6-.3 .3 .2-.5 .5h-.7zM580.7 232.2l.5 .2 .2 .4a.54 .54 0 0 1-.2 .8M580.8 230.8h.6l-.4 .4-.3-.2z"/>
<path d="M580.8 233.9l.2 .4a.62 .62 0 0 1 .1 .8 .62 .62 0 0 1-.6 .3M580.8 230.5l.2 .2M580.9 232.8l-.5 .2M580.9 230.3l-.8 .6M581 230.1l-.3 .4M581 232.6l.6 .3M581.1 230.7l.3 .1-.2 .4-.5-.2 .2-.3 .2 .1h-.1M581.1 232.9l.2 .2a.53 .53 0 0 1-.5 .8l-.2-.2M581.2 234.2l.5 .5M581.2 232.4l-.1-.1a.75 .75 0 0 1 .7-.4 .75 .75 0 0 1 .7 .5l-1 .4M581.3 230.1h.1M581.4 233.8v.7"/>
<path d="M581.4 231.4l-.4 .5v.4M581.4 229.8h.1M581.5 232.8l.7-.3a.4 .4 0 0 1-.2 .5 .4 .4 0 0 1-.5-.2zM581.5 233.4l-.5 1M581.6 229.9l.7-.1 .1 .2-.4 .1zM581.7 230.5a.58 .58 0 0 1 .8 .1 .58 .58 0 0 1 0 .8l-.1-.2a.37 .37 0 0 0 .1-.6 .37 .37 0 0 0-.5 0 .37 .37 0 0 0 0 .5l-.1 .5a.5 .5 0 0 1-.5-.4 .5 .5 0 0 1 .2-.6zM581.7 229.7l-.5 .5h-.7M581.7 235.6l.8 .2v.3l-.8-.3zM581.7 235.6l1.4-.3 .9 .1-1.5 .4zM581.9 230.5a.52 .52 0 0 1 .6 .4 .52 .52 0 0 1-.5 .6zM581.9 229.8l.1-.2h.4l.2 .4h-.2M582 229.6h.4l.2 .4-.7-.2z"/>
<path d="M582 233.6l-.3 1.1 .8-.2M582 233h.1M582 232.7l.1 .1M582 232.9h.1M582.1 232.8h.1M582.1 230.6h.1M582.1 230.6l-.1 .1M582.2 231.6v.4M582.3 232.5l-.1 .4-.3 .2-.3-.2M582.3 230.5l.1 .3M582.4 230.6l-.5-.2v.4a.43 .43 0 0 1 .1 .5 .43 .43 0 0 1-.4 .2l-.3-.2 .3-.5a.52 .52 0 0 1 .6-.5 .52 .52 0 0 1 .4 .6v.5l-.2-.2M582.4 230.9h-.1"/>
<path d="M582.5 230.7l-.1 .5-.4-.1M582.5 231.3l-.5 .2M582.5 235.8v.2M582.6 233.6l-.1 .3 .2-.1M582.6 233.4v.2l.1-.2M582.6 230l.1-.1v.3l-.1 .6M582.6 229.6l.1 .3M582.7 231v-.8l-.2-.4a.45 .45 0 0 1-.3-.6 .45 .45 0 0 1 .7-.2l-.1 1.1 .2-.4 .2 .2 .3-.1 .1 .5a.4 .4 0 0 1 .1 .4 .4 .4 0 0 1-.4 .3l-.2 .2M582.7 231.7l-.1 1M582.7 231.2l.3 .2M582.8 232.6l-.3 .5M582.9 233l-.3 .1-.2 .4h-.2l.4 .1"/>
<path d="M582.9 229a.57 .57 0 0 1 .8 0 .57 .57 0 0 1 0 .8l-.2 .5 .2-.8-.2-.3-.4 .1-.3 .8zM582.9 231.8l-.3 .6M582.9 229h-.6l-.2 .5M583 229.7l.2 .2 .3-.1M583.1 229.5h.1M583.1 232.6l-.7 1.8 .2 .6 .3-.5 .1 1-.2-.6-.3 .7 .1-.6M583.2 231.9l-.1 .7 .7-.2 .3-.4M583.2 229.5v.1M583.2 229.8h.1M583.4 229.6l.2 .1M583.5 229.7h.1M583.6 230.2l.3 .5"/>
<path d="M583.6 232h.1M583.7 232.5l-.7 1.5-.1 .7M583.8 231.9l-.3 .1M583.8 229.5l.6 .7M583.8 232.1v.1M584 235.4v.2l-1.5 .5-.8-.3v-.2M584 233.2l-.4 1 .2 .4-.3 .2-.3-.1 .3-.8a.58 .58 0 0 1 .1-.7 .58 .58 0 0 1 .7 0M584.2 231.7l-.1 .3M584.2 231l.4 .3M584.2 230.1l.4 .3M584.3 234.1l.1 .3M584.4 231.9v.8a2.45 2.45 0 0 0-.1 2.3"/>
<path d="M584.5 231.2a.72 .72 0 0 1 .4-.7 .72 .72 0 0 1 .8 .1h.4a.8 .8 0 0 1-.7 1.2l-.8-.5M584.6 231.3l-.3 .4a.57 .57 0 0 1-.7 .5 .57 .57 0 0 1-.4-.8 .57 .57 0 0 1 .8-.3l-.2 .6a.46 .46 0 0 0 .4-.6 .46 .46 0 0 0-.7-.2l-.5 .4 .1 .2M584.6 232.4v.4M584.9 231.8l-.6 .1M584.9 234.8l.4 .3M585.1 230.4l-.8 .1-.6 .4M585.2 231.8l-.7 1.2-.3 1.2 1-.9 .4-.1M585.2 233.9l.5 .6M585.2 230.5l-.3 .7 .3 .4 .3 .1M585.3 233.3l-.6 1.7a.27 .27 0 0 1 0 .4 .27 .27 0 0 1-.3 .1 .27 .27 0 0 1-.1-.4l.2-1.1M585.4 231.8l-.2 .7M585.4 234.2l.1 .5 .4 .4"/>
<path d="M585.7 230.8l-.3 .2M586.2 231.9l.1 2.4M586.3 231.2a5.8 5.8 0 0 1 0 3.3l.1 .5h-1.7"/>
</g>
<g fill="#fff" stroke="#fff" stroke-width=".27">
<path d="M569.3 236.4l21.7 3h-21.7z"/>
<path d="M569.3 236.4h17.7l4 3z"/>
<path d="M587 226.1h4l-4 10.3z"/>
<path d="M591 226.1v13.3l-4-3z"/>
</g>
<path d="M569.3 236.4h17.7v-10.3h4v13.3h-21.7z" fill="none" stroke="#fff" stroke-width=".27"/>
<g fill="#272727" stroke="#272727" stroke-width=".27">
<path d="M587 377.7l1.7-.1zM587 377.6h1.7z"/>
<path d="M551.6 377.6h35.4zM551.6 377.7l35.4-.1z"/>
<path d="M551.6 377.6h35.4zM551.6 377.7l35.4-.1z"/>
<path d="M551.6 374.1h35.4zM551.6 374.2l35.4-.1z"/>
<path d="M551.6 370.6h35.4zM551.6 370.6h35.4z"/>
<path d="M551.6 367h35.4zM551.6 367.1l35.4-.1z"/>
<path d="M551.6 363.5h35.4zM551.6 363.6l35.4-.1z"/>
<path d="M551.6 359.9h35.4zM551.6 360l35.4-.1z"/>
<path d="M551.6 356.4h35.4zM551.6 356.5l35.4-.1z"/>
<path d="M551.6 352.9h35.4zM551.6 353l35.4-.1z"/>
<path d="M551.6 349.3h35.4zM551.6 349.4l35.4-.1z"/>
<path d="M551.6 283.5l35.4-.1zM551.6 283.4h35.4z"/>
<path d="M551.6 295.3l35.4-.1zM551.6 295.2h35.4z"/>
<path d="M551.6 295.2h35.4zM551.6 295.3l35.4-.1z"/>
<path d="M551.6 307h35.4zM551.6 307.1l35.4-.1z"/>
<path d="M551.6 236.4l35.4-.1zM551.6 236.3h35.4z"/>
<path d="M551.6 307h35.4zM551.6 307.1l35.4-.1z"/>
<path d="M551.6 318.7h35.4zM551.6 318.9l35.4-.2z"/>
<path d="M551.6 307h35.4zM551.6 307.1l35.4-.1z"/>
<path d="M551.6 307h35.4zM551.6 307.1l35.4-.1z"/>
<path d="M551.6 271.7l35.4-.1zM551.6 271.6h35.4z"/>
<path d="M551.6 330.5h35.4zM551.6 330.6l35.4-.1z"/>
<path d="M551.6 330.5h35.4zM551.6 330.6l35.4-.1z"/>
<path d="M551.6 345.8h35.4zM551.6 345.9l35.4-.1z"/>
<path d="M551.6 342.3h35.4zM551.6 342.4l35.4-.1z"/>
<path d="M587 377.7l1.7-.1zM587 377.6h1.7z"/>
</g>
<text font-size="9.2" fill="#343434" x="563.4" y="398.7">A2</text>
<g font-size="6.8">
<text x="281" y="171.9">PROSPETTO</text>
<text x="283.8" y="180.3">FRONTALE</text>
<text x="281" y="354.1">PROSPETTO</text>
<text x="279.7" y="362.5">POSTERIORE</text>
</g>
<g font-size="3.5" fill="#343434">
<text x="557.8" y="251.7">MONTERREY</text>
<text x="568.6" y="256">-</text>
<text x="561.4" y="260.2">SIMPLEX</text>
</g>
<g font-size="1.7" fill="#343434">
<text x="35.8" y="6.7">1</text>
<text x="74.4" y="6.7">2</text>
<text x="109.7" y="6.7">3</text>
<text x="145.1" y="6.7">4</text>
<text x="180.4" y="6.7">5</text>
<text x="215.7" y="6.7">6</text>
<text x="251" y="6.7">7</text>
<text x="286.3" y="6.7">8</text>
<text x="321.6" y="6.7">9</text>
<text x="356.4" y="6.7">10</text>
<text x="391.8" y="6.7">11</text>
<text x="427" y="6.7">12</text>
<text x="462.4" y="6.7">13</text>
<text x="497.7" y="6.7">14</text>
<text x="533" y="6.7">15</text>
<text x="567.5" y="6.7">16</text>
<text x="15.8" y="32.2">A</text>
<text x="587.8" y="33.8">A</text>
<text x="15.8" y="78.1">B</text>
<text x="587.8" y="78.1">B</text>
<text x="15.7" y="113.4">C</text>
<text x="587.7" y="113.4">C</text>
<text x="15.7" y="148.7">D</text>
<text x="587.7" y="148.7">D</text>
<text x="15.8" y="184">E</text>
<text x="587.8" y="184">E</text>
<text x="15.8" y="219.4">F</text>
<text x="587.8" y="219.4">F</text>
<text x="552.2" y="231.4">POLITECNICO DI MILANO</text>
<text x="552.3" y="233.6">SCUOLA DEL DESIGN</text>
<text x="552.3" y="235.7">C.L. DESIGN DEGLI INTERNI</text>
<text x="552.3" y="238.3">PROGETTO:</text>
<text x="15.6" y="254.7">G</text>
<text x="587.7" y="254.7">G</text>
<text x="552.3" y="273.7">CORSO:</text>
<text x="559.6" y="276.1">STRUMENTI E METODI</text>
<text x="562.3" y="278.2">DEL PROGETTO</text>
<text x="552.3" y="285.4">DOCENTE:</text>
<text x="15.7" y="290">H</text>
<text x="561.2" y="290">MARCO FERRARA</text>
<text x="587.7" y="290">H</text>
<text x="552.3" y="297.2">STUDENTI:</text>
<text x="560.8" y="299.6">MORTULA MICHELE</text>
<text x="563.5" y="303.9">BAI XIAOMAN</text>
<text x="565.5" y="301.7">CHEN YU</text>
<text x="552.3" y="309">OGGETTO:</text>
<text x="557.9" y="313.4">PROSPETTI SIGNIFICATIVI</text>
<text x="552.3" y="320.8">NOTE:</text>
<text x="15.9" y="325.3">J</text>
<text x="568.9" y="325.3">-</text>
<text x="587.9" y="325.3">J</text>
<text x="552.3" y="332.5">NOME FILE:</text>
<text x="563.7" y="336.9">MO-S_1.dwg</text>
<text x="552.3" y="344.7">VERS</text>
<text x="580.5" y="344.7">DATA</text>
<text x="15.8" y="360.6">K</text>
<text x="587.8" y="360.6">K</text>
<text x="552.3" y="376.5">A</text>
<text x="576.1" y="376.5">2017.04.10</text>
<text x="552.3" y="379.7">TAVOLA NO.:</text>
<text x="577.9" y="379.7">3 DI</text>
<text x="583" y="379.7">3</text>
<text x="15.9" y="396">L</text>
<text x="587.9" y="396">L</text>
<text x="13.8" y="413.1" transform="rotate(-90 13.8 413.1)">DIRECTORY: /USERS/MATR.10542133/DESKTOP/MO-S_1/MO-S_1.DWG | PLOTTED ON: 2017.04.11 | BY USER: 869709 , 872553 , 872328</text>
<text x="552.3" y="411.8">REV:</text>
<text x="552.3" y="409.8">DATA:</text>
<text x="559.4" y="411.8">A</text>
<text x="559.4" y="409.7">2017.04.10</text>
<text x="570" y="409.7">SCALA:</text>
<text x="570" y="411.8">FORMATO:</text>
<text x="580.3" y="409.7">1:50</text>
<text x="581.6" y="411.8">A1</text>
<text x="34.5" y="415.3">1</text>
<text x="74.4" y="415.3">2</text>
<text x="109.7" y="415.3">3</text>
<text x="145.1" y="415.3">4</text>
<text x="180.4" y="415.3">5</text>
<text x="215.7" y="415.3">6</text>
<text x="251" y="415.3">7</text>
<text x="286.3" y="415.3">8</text>
<text x="321.6" y="415.3">9</text>
<text x="356.4" y="415.3">10</text>
<text x="391.8" y="415.3">11</text>
<text x="427" y="415.3">12</text>
<text x="462.4" y="415.3">13</text>
<text x="497.7" y="415.3">14</text>
<text x="533" y="415.3">15</text>
</g>
</svg>
